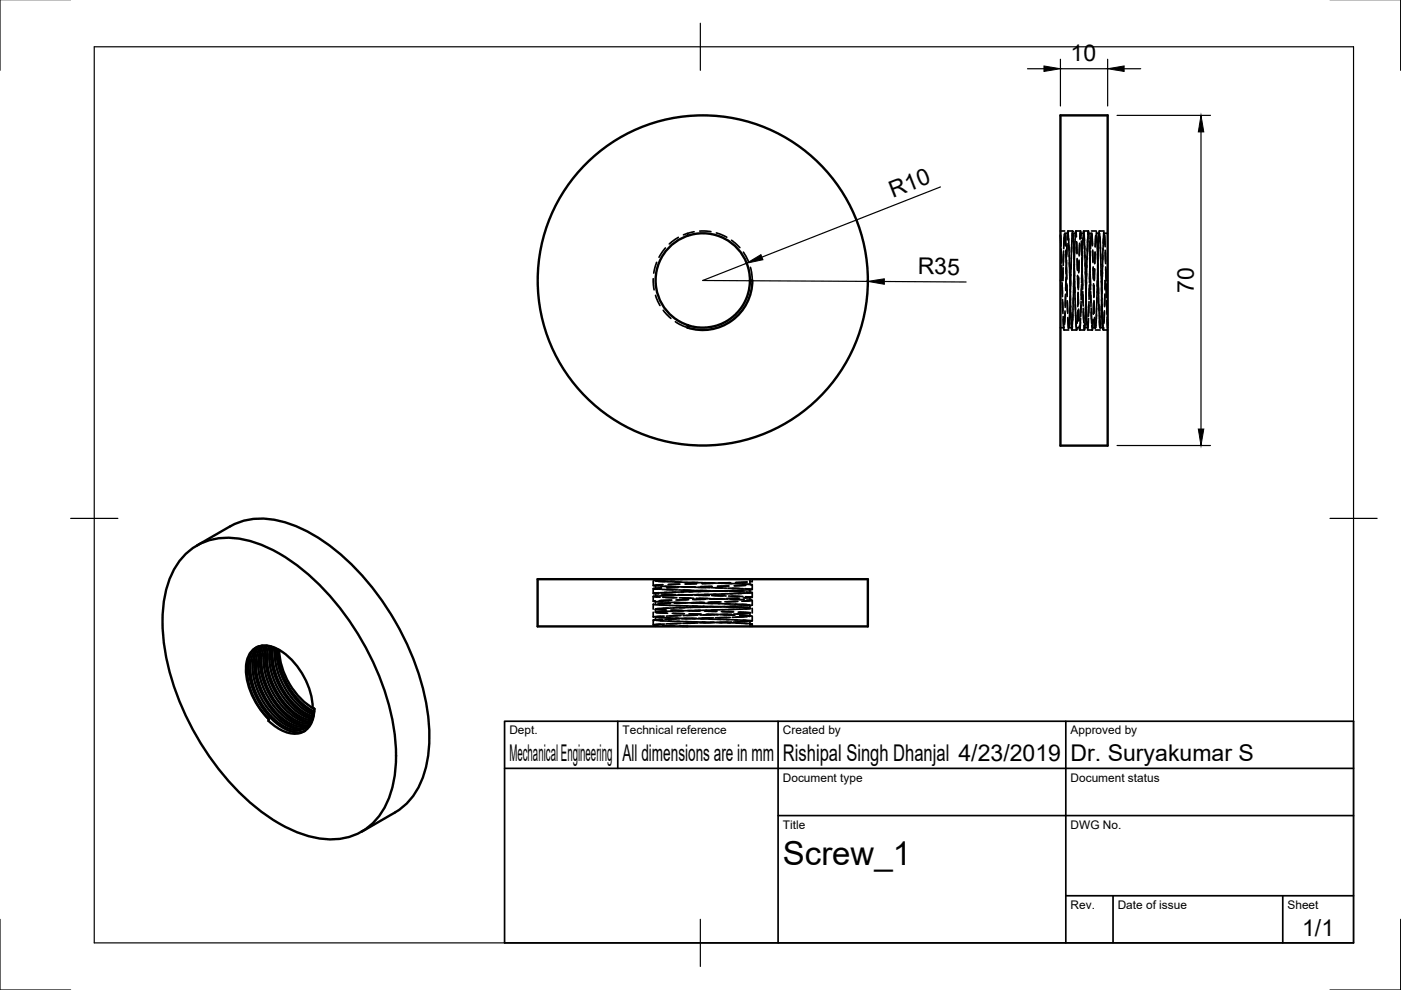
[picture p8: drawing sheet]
<svg xmlns="http://www.w3.org/2000/svg" width="297mm" height="210mm" viewBox="0 0 297 210" stroke-linecap="round" stroke-linejoin="round" font-family="sans-serif">
<!-- layer: Visible -->
<g fill="none" stroke="#000" stroke-width=".51">
<path d="M224.8 24.5h10v70h-10zM159 59.5h.5a10.5 10.5 0 0 1-13.7 10l.1-.5M159 59.5l-.2 2-1 2.6-1.2 1.9-1.7 1.6-2.1 1.1-1.9 .6-2.4 .2-2.6-.5M159 59.5a10 10 0 0 0-15.9-8.1 10 10 0 0 0 2.8 17.6M39.2 117.6a13 13 0 0 1 12.2-3.3 33.3 33.3 0 0 1 16.6 10 57.3 57.3 0 0 1 15.7 31.6 25.3 25.3 0 0 1-2.5 15.9 12.8 12.8 0 0 1-14.2 5.9 33.3 33.3 0 0 1-16.6-10 57.3 57.3 0 0 1-15.7-31.6 25.3 25.3 0 0 1 2.5-15.9zM41.7 115.7l7.1-4.1a15.2 15.2 0 0 1 13-.4 41.4 41.4 0 0 1 17.6 13.9 55.5 55.5 0 0 1 11.5 27.9 24.5 24.5 0 0 1-2.7 14.8 12.6 12.6 0 0 1-4.4 4.5l-7.1 4.1M53.3 138.5l-.4 1-.2 1.5 .3 2.9 .5 1.8 .7 1.8 1.5 2.6 2.3 2.7 2.4 1.7 .9 .4 1.4 .4h.9l1.1-.3M54.4 137.8l-.5 2.3 .1 2.4 .7 2.6 1.3 2.9 1.6 2.5 2 2 1.6 1.2 1.2 .5 1.2 .4M54.4 137.2l-1.1 1.1-.7 1.7-.2 1.7 .2 2.6 .5 2 1 2.3 1.5 2.4 1.4 1.5-.1 .4M54.8 137.1l-.9 1-.6 1.3-.2 1.6 .2 2.9 .5 1.8 1.1 2.5 .8 1.4 1.5 2 1.3 1.3 1.8 1.1 1.5 .7 1.5 .1 1.2-.3 1.1-.9 .7-1.4 .3-1.8a15.9 15.9 0 0 1-7.4-12.6M55 137l-.3 .4a9 9 0 0 0-.3 8.3l1.3 2.9 2 2.7 2.1 1.9 1.3 .8 1.2 .4a4 4 0 0 0 2.6-.2M55.5 136.9l-.8 1.2-.3 1.1-.1 2.5 .4 2.3 .4 1.5 1.3 2.7 2.2 2.9 2.3 2 1.4 .6 1 .3 1.2 .1 .7-.1"/>
<path d="M55.6 137.1l-.5 2 .1 2.9 .7 2.6 1.3 2.9 1.8 2.6 1.9 1.8 2 1.4 1.9 .6M55.7 136.9l-.4 .8-.5 1.5v2.4l.6 3.1 1.1 2.5 1.9 2.9 2.4 2.3 1.4 .9 1.3 .4 .8 .2 1.1-.1M56.2 136.9l-.5 1.2-.2 1.1v2.5l.3 1.5 .7 2 1.2 2.5 1.9 2.6 1.9 1.7 1.9 1.1 1.5 .3h.8M56.5 136.9l-.6 2.2 .1 2.6 .8 2.8 1.2 2.6 1.7 2.4 2.1 2.1 2.1 1.2 .8 .2 1.2 .2-1.8-.6-2.3-1.5-1.8-2-1.6-2.4-1.3-2.8-.6-2.3-.2-2.6 .3-2.1M57 137l-.4 2.1 .2 2.5 .6 2.3 1.4 3.1 1.6 2.1 2.1 2.1 2 1.1 1.6 .5M57.4 137l-.3 1.7 .2 2.7 .7 2.7 1.4 2.7 1.8 2.4 1.6 1.5 1.8 1.2 1.7 .5M57.6 137.1l-.2 2.3 .4 2.3 .7 2.1 1 2.2 1.7 2.5 1.5 1.5 1.8 1.5 1.8 .8M58 137.2l-.2 2.1 .3 2.4 .7 2 1.1 2.4 1.6 2.3 1.7 1.7 1.6 1.1 1.6 .7M58.4 137.4l-.1 1.8 .4 2.4 .8 2.4 .8 1.7 1.4 2.1 1.5 1.7 1.8 1.3 1.5 .7M58.6 137.5l.1 1.9 .4 2 .7 2.2 1 1.9 1.2 1.8 1.2 1.5 1.7 1.5 1.6 .9M59 137.7v1.6l.4 2.2 .9 2.4 .9 1.7 1 1.5 1.5 1.7 1.5 1.3 1.4 .8M114 122.8h70v10h-70z"/>
<path d="M66.3 150.1l.3 .2a4.8 4.8 0 0 1-3 5.1 7 7 0 0 1-5.9-1.9l-.8-.7M66.3 150.1a15.5 15.5 0 0 0-7.3-12.4 4.5 4.5 0 0 0-5.6 .2 7.9 7.9 0 0 0-.7 7.6 16.7 16.7 0 0 0 4.3 7"/>
<circle cx="149" cy="59.5" r="35"/>
</g>
<!-- layer: Hidden -->
<g fill="none" stroke="#000" stroke-width=".36">
<path d="M138.5 59.1l.2 2.4M139.2 55.6l-.6 2.3M141.1 52.6l-1.4 1.9M143.8 50.3l-1.9 1.4M145.8 49.5l.1 .5M147.2 49.1l-2.3 .7M148.4 49l2.3 .1M151.9 49.4l2.2 .9M155.1 50.9l1.8 1.6M157.6 53.5l1.1 2.1M159.1 56.7l.4 2.8M224.8 50l.1 1.6"/>
<path d="M224.8 49h.9M224.9 49.8l.1 2.4M225 52.8v2.4M225 53.4l.1 2.4M225.1 56.4v2.4M225.1 57l.1 2.3M225.2 59.9l.1 2.4M225.4 57.5l-.1 2h-.5M225.4 56.8l-.1 2.4M225.5 53.9l-.1 2.4M225.5 53.2l-.1 2.4M225.6 50.3l-.1 2.4"/>
<path d="M225.7 49.6l-.1 2.4M225.7 49.5h.7M225.8 49.5l.2 2.4M225.8 49.8l.2 2.3M226 53l.1 2.4M226 53.3l.1 2.4M226 59.2v2.4M226 58.8v2.4M226.1 56.6l.1 2.4M226.1 56.9l.1 2.4M226.1 55.6l-.1 2.4M226.1 55.2v2.4"/>
<path d="M226.2 52.1l-.1 2.4M226.3 51.7l-.1 2.3M226.3 50.5l.1-1 .2 1.3M226.4 49h1M226.5 49.4l-.1-.4-.1 1.9M226.6 50.6l.1 2.4M226.6 52l.1 2.4M226.7 54.2l.1 2.4M226.7 55.6l.1 2.4M226.8 57.8v2.3M226.8 59.2l.1 2.3M227 59.5l-.1 2.4"/>
<path d="M227 58.2v2.4M227.1 56l-.1 2.3M227.1 54.7v2.4M227.2 52.4l-.1 2.4M227.3 51.1l-.1 2.4M227.3 49.9l.1-.4 .2 1.9M227.4 49.5h.7M227.5 49.1l-.1-.1-.2 2.2M227.6 50.3v2.4M227.6 52.5l.1 2.4M227.7 59.6l-.1 2.3M227.7 53.9l.1 2.3"/>
<path d="M227.8 56.1v2.4M227.8 56l-.2 4.8M227.8 57.4v2.4M227.8 54.8l-.1 2.4M227.8 59.7l.1 2.4M227.9 52.4l-.1 2.4M228 50.1l.1-1.1 .1 1.2M228.1 49h1M228.2 50.1l-.1-.6-.3 4.2M228.2 51.2l.1 2.4M228.3 51.4v2.4M228.4 54.8l.1 2.4"/>
<path d="M228.4 55l.1 2.4M228.5 58.6v2.3M228.5 58.4v2.4M228.7 58.7l-.1 2.4M228.7 59l-.1 2.4M228.8 55.2l-.1 2.3M228.8 55.5l-.1 2.3M228.9 51.6l-.1 2.4M228.9 51.9l-.1 2.4M229.1 49.5h.7M229.2 49.9l-.1-.9-.2 1.4M229.2 50.6l-.1-1.1-.1 1.2"/>
<path d="M229.3 51.1v2.4M229.3 51.8l.1 2.4M229.4 54.7v2.3M229.4 55.4l.1 2.3M229.4 57.6l-.1 2.4M229.4 56.8l-.1 2.4M229.5 58.2v2.4M229.5 58.9l.1 2.4M229.5 54l-.1 2.4M229.5 53.2l-.1 2.4M229.6 50.5l-.1 2.3M229.7 49.3l.1-.3 .1 2"/>
<path d="M229.7 49.6l-.1 2.4M229.8 49h1M229.9 50.5l.1 2.4M230 52.2v2.4M230 54.1l.1 2.3M230.1 55.8v2.4M230.1 57.6l.1 2.4M230.2 59.4v2.3M230.3 59.8v2.4M230.4 57.9l-.1 2.4M230.4 56.2v2.4M230.5 54.3l-.1 2.4"/>
<path d="M230.5 52.7v2.3M230.6 50.8l-.1 2.4M230.7 49.6l.1-.6 .1 1.7M230.8 49.5h.6M230.8 49.8l-.1-.3-.1 2M230.9 51l.1 2.4M230.9 51.9l.1 2.4M231 54.6l.1 2.4M231.1 57.5l-.1 2.4M231.1 55.5v2.3M231.1 56.8l-.1 2.4M231.1 58.2l.1 2.4"/>
<path d="M231.2 59v2.4M231.2 53.9l-.1 2.4M231.2 53.2l-.1 2.4M231.3 50.4l-.1 2.4M231.3 49.7l-.1 2.3M231.4 49h1M231.5 49.7l.1 2.4M231.5 49.4l.1 2.4M231.7 53v2.4M231.7 53.3v2.4M231.8 56.6v2.4M231.8 56.9v2.3"/>
<path d="M232.1 57.1l-.1 2.4M232.1 57l-.1 2.4M232.2 53.5l-.1 2.4M232.2 53.4l-.1 2.4M232.3 50l-.1 2.4M232.3 49.8l-.1 2.4M232.4 49.5h.7M232.5 49.1l.1 2.4M232.5 50.3l.1 2.3M232.7 52.7v2.4M232.7 59.6l-.1 2.3M232.7 53.8v2.4"/>
<path d="M232.7 58.3l-.1 2.4M232.7 56.3l.1 2.4M232.8 56l-.1 2.4M232.8 57.4l.1 2.4M232.8 54.7l-.1 2.4M232.9 59.9v2.3M232.9 52.4l-.1 2.4M232.9 51.2l-.1 2.3M233 50l.1-.5 .2 1.8M233.1 49h1M233.1 49.1v-.1l-.2 2.2M233.2 50.3l.1 2.3"/>
<path d="M233.3 52.5l.1 2.4M233.4 53.8v2.4M233.4 56.1l.1 2.4M233.4 57.4l.1 2.4M233.5 59.7l.1 2.3M233.7 59.9l-.1 2.4M233.7 57.8v2.3M233.8 56.3l-.1 2.4M233.8 54.2l-.1 2.4M233.8 52.7v2.4M234 50.6l-.1 2.4M234 49.2l-.1 2.4"/>
<path d="M234.1 49.5h.7M234.1 49.5l.2 2.4M234.2 49.9l.1 2.4M234.3 53.1l.1 2.3M234.3 59.5v1.6M234.3 59.5v2M234.3 59.5h.5M234.4 53.5v2.4M234.4 56.6l.1 2.4M234.4 57.1l.1 2.4M139 62.6l.9 2.2M140.6 65.8l1.6 1.7"/>
<path d="M143.2 68.2l1.1 .6 1.5 .7M224.8 69.5h.8M225.2 60.5l.1 2.4M225.3 63.5l.1 2.4M225.3 64.1l.1 2.4M225.4 67.7l.2 2.2M225.4 67.1l.2 2.4M225.6 70h1M225.8 66.4l-.1 2.3M225.8 65.9l-.1 2.4M225.9 62.8l-.1 2.4M225.9 62.4l-.1 2.3"/>
<path d="M226.2 60.2l.1 2.4M226.2 60.5l.1 2.4M226.3 63.8l.1 2.3M226.3 64l.1 2.4M226.4 67.3l.1 2.4M226.4 67.6l.2 1.9 .1-.5M226.6 69.5h.6M226.8 66.7l-.1 2.4M226.8 65.4l-.1 2.4M226.9 61.3v2.4M226.9 63.1l-.1 2.4M226.9 62.7l.1 2.4"/>
<path d="M226.9 61.8v2.4M227 64.9l.1 2.4M227 66.3l.1 2.4M227.2 70h1.1M227.5 66.7l-.2 3.3-.2-1.5M227.5 65.6l-.1 2.3M227.6 63.2l-.1 2.3M227.6 62l-.1 2.4M227.9 61v2.4M227.9 63.3l.1 2.4M228 64.6v2.4M228 66.8l.2 2.4"/>
<path d="M228.1 68.1l.1 1.9 .1-.6M228.3 69.5h.6M228.5 66.2l-.1 2.4M228.5 65.9l-.1 2.4M228.6 62.6l-.1 2.4M228.6 62.1v2.4M228.6 62v2.3M228.6 62.3l-.1 2.4M228.7 65.7l.1 2.4M228.7 65.5l.1 2.4M228.9 70h1M229.1 68.3l-.2 1.7-.1-.7"/>
<path d="M229.1 67.5l-.2 2v-.4M229.2 64.7l-.1 2.4M229.2 63.9l-.1 2.4M229.3 61.2l-.1 2.4M229.3 60.3v2.4M229.6 61.8v2.4M229.6 62.5l.1 2.4M229.7 65.4v2.3M229.7 66.1l.1 2.3M229.9 69.5h.7M230.1 68.6l-.2 1.4-.1-1M230.1 66.9l-.1 2.4"/>
<path d="M230.2 65.1l-.1 2.4M230.2 61.2l.1 2.4M230.2 63.4v2.4M230.3 62.9v2.4M230.3 61.5l-.1 2.4M230.3 64.8l.1 2.4M230.4 66.5l.1 2.4M230.6 70h1M230.7 68.2l-.1 1.3-.1-1.2M230.8 67.5l-.2 2.4M230.9 64.7l-.1 2.3M230.9 63.9l-.1 2.4"/>
<path d="M231 61.1l-.1 2.4M231 60.4l-.1 2.4M231.2 61.7l.1 2.4M231.2 62.6l.1 2.4M231.3 65.3l.1 2.4M231.4 66.2l.1 2.4M231.6 69.5h.7M231.8 67.8l-.2 2.2-.1-.2M231.8 67.7l-.2 1.8-.1-.6M231.9 60.2v2.3M231.9 60.4v2.4M231.9 64.3l-.1 2.3"/>
<path d="M231.9 64.1l-.1 2.4M231.9 63.7l.1 2.4M232 60.7l-.1 2.4M232 64l.1 2.4M232 60.6l-.1 2.3M232.1 67.3l.1 2.4M232.1 67.6l.2 1.9v-.5M232.3 70h1M232.5 66.7l-.1 2.4M232.5 65.5l-.1 2.3M232.6 63.1l-.1 2.4M232.6 61.9l-.1 2.4"/>
<path d="M232.9 61v2.3M232.9 63.4l.1 2.4M233 64.6l.1 2.3M233 67l.2 2.4M233.1 68.1l.2 1.4 .1-1M233.3 69.5h.6M233.5 67l-.2 2.4M233.5 64.9l-.1 2.4M233.6 61v2.4M233.6 63.5l-.1 2.3M233.6 61.3v2.4M233.6 63.2l.1 2.4"/>
<path d="M233.6 64.6l.1 2.3M233.7 66.8l.1 2.4M233.8 68.1l.1 1.9 .1-.5M233.9 70h.9M234.1 66.2l-.1 2.4M234.2 65.9l-.1 2.4M234.3 62.6l-.1 2.4M234.3 62.3l-.1 2.4M234.5 60.2l.1 2.4M234.5 60.7l.1 2.3M234.6 64.2l.1 2.4M234.6 63.8l.1 2.3"/>
<path d="M234.7 67.3l.1 1.7M234.8 67.8v1.7M138.5 129.8v1l2.3-.2M138.5 123.1v1M138.5 124.8v1M138.5 126.5v1M138.5 128.1v1.1M138.5 131.5v1M138.6 128.1l-.1 .1 2.3 .1M138.9 127.4l-.4 .1 2 .1M138.9 129.2l2.4 .1M139 129.2v.6l2.3 .2"/>
<path d="M139 122.8v.3M139 124.1v.7M139 127.5v.6M139 130.8v.7M139 132.5v.3M139.2 129.9l2.3 .1M139.3 129.1l-.3 .1 2 .1M139.4 126.4l-.9 .1 1.5 .1M139.4 127.5l2.4 .2M139.5 123.1l-.5 .1 1.9 .1M139.5 123.3l2.4 .1M139.7 125.7l-1.2 .1 1.2 .1"/>
<path d="M139.7 130.9l2.4 .1M139.7 128.2l2.4 .1M139.8 131.4l-.8 .1 1.6 .1M140 131.6l2.4 .1M140 132.3l-1.5 .2 .8 .1M140 124.3l2.4 .1M140.1 130.7l-1.1 .1 1.3 .2M140.2 125.9l2.4 .1M140.2 124.6l-1.7 .2 .6 .1M140.3 124.7l-1.3 .1 1.1 .1M140.3 125h2.4M140.5 124l-2 .1 .4 .1"/>
<path d="M140.5 132.6l2.4 .1M140.5 126.6l2.4 .1M140.5 131.3l-2 .2h.3M140.6 124l-1.6 .1 .8 .1M140.7 132.6l2.4 .1M140.9 126l2.3 .1M140.9 132.3l-1.9 .2 .5 .1M141 124.3l2.3 .1M141 123l-2.4 .1M141 126.3l-2 .2h.3M141.1 126.7h2.4M141.3 125l2.3 .1"/>
<path d="M141.3 125.6l-2.3 .2v.7M141.4 129.6l-2.4 .1M141.5 131l2.3 .1M141.6 128.9l-2.3 .1M141.6 127.7l2.4 .1M141.8 131.7l2.3 .1M141.8 127.9l-2.4 .2M141.9 128.4h2.4M142 123.4h2.4M142.1 127.3l-2.4 .1M142.2 127.9l-2.4 .1M142.2 129.4h2.4"/>
<path d="M142.4 127.2l-2.3 .1M142.5 129.4h2.3M142.5 130l2.4 .1M142.7 130.1h2.4M142.9 128.9l-2.4 .1M143 127.7l2.4 .1-2.4 .1M143 126.2l-2.4 .1M143.1 122.9l-2.4 .1M143.1 123.4l2.4 .1M143.3 125.6h-2.4M143.3 131.1h2.3M143.3 128.4l2.4 .1"/>
<path d="M143.3 131.2l-2.3 .1M143.6 131.8h2.3M143.6 132.2l-2.4 .1M143.6 124.4l2.4 .1M143.6 130.5l-2.3 .1M143.8 126.1h2.3M143.8 124.5l-2.4 .1M143.8 124.5l-2.3 .1M143.9 125.1l2.4 .1M144.1 123.9h-2.4M144.1 126.8h2.4M144.1 132.8h1.7"/>
<path d="M144.1 131.2l-2.4 .1M144.1 123.9h-2.3M144.3 132.8h1.6M144.4 130.5l-2.4 .1M144.4 126.1l2.4 .1M144.4 132.2l-2.4 .1M144.5 124.4l2.4 .1M144.6 122.8l-2.4 .1M144.6 126.2l-2.4 .1M144.7 126.8h2.4M144.8 125.1l2.4 .1M144.9 125.5l-2.4 .1"/>
<path d="M144.9 129.5l-4.7 .2M145 131.1l2.4 .1M145.2 128.8l-2.4 .1M145.2 127.8l2.4 .1M145.3 131.8l2.4 .1M145.5 128.5h2.4M145.6 123.5h2.4M145.7 127.1l-2.4 .1M145.7 127.8l-2.4 .1M145.8 129.5h2.4M145.9 122.8h-1.6M146 127.1l-2.4 .1"/>
<path d="M146 129.5l2.4 .1M146.1 130.1l2.4 .1M146.3 130.2h2.4M146.5 128.8l-2.4 .1M146.5 126.1l-2.3 .1M146.7 123.5l2.4 .1M146.8 125.4l-2.4 .1M146.9 131.2h2.3M146.9 128.5l2.4 .1M146.9 131.1l-2.4 .1M147.1 131.8l2.4 .1M147.2 132.1l-2.4 .1"/>
<path d="M147.2 124.5l2.4 .1M147.2 130.4l-2.4 .1M147.3 126.2l2.4 .1M147.3 124.4l-2.3 .1M147.4 124.4l-2.4 .1M147.5 125.2h2.3M147.6 123.8h-2.4M147.6 126.8l2.4 .1M147.7 131.1l-2.4 .1M147.7 123.8h-2.4M148 130.4l-2.4 .1M148 126.2l2.4 .1"/>
<path d="M148 132.1l-2.4 .1M148.1 124.5l2.4 .1M148.2 126.1h-2.4M148.3 126.9h2.4M148.4 125.2l2.4 .1M148.5 125.4l-2.4 .1M148.5 129.4l-4.7 .1M148.6 131.2l2.4 .1M148.8 128.7l-2.4 .1M148.8 127.9h2.4M148.9 131.9h2.4M148.9 127.7l-2.3 .1 2.3 .1"/>
<path d="M149.1 128.6h2.4M149.2 123.6h2.4M149.3 127.1h-2.4M149.3 127.7l-2.4 .1M149.4 129.6h2.3M149.6 127l-2.4 .1M149.6 129.6h2.4M149.7 130.3h2.4M149.9 130.3h2.4M150 128.7l-2.4 .1M150.1 126l-2.4 .1M150.1 127.9l2.4 .1"/>
<path d="M150.2 123.6h2.4M150.4 125.4h-2.4M150.4 131.3h2.4M150.5 128.6l2.3 .1M150.5 131l-2.4 .1M150.7 131.9l2.4 .1M150.7 132l-2.3 .1M150.7 124.6l2.4 .1M150.8 130.3l-2.4 .1M150.9 126.3h2.4M150.9 124.3l-2.4 .1M151 124.3l-2.4 .1"/>
<path d="M151 125.3h2.4M151.2 123.7h-2.4M151.2 127h2.4M151.3 131l-2.4 .1M151.3 123.7h-2.4M151.5 130.3l-2.3 .1M151.6 126.3l2.3 .1M151.6 132l-2.4 .1M151.7 124.6l2.4 .1M151.7 126h-2.3M151.8 127h2.4M152 125.3l2.3 .1"/>
<path d="M152.1 125.3l-2.4 .1M152.1 129.3l-4.8 .1M152.2 131.3l2.3 .1M152.4 128.6l-2.4 .1M152.4 128l2.3 .1M152.5 132l2.4 .1M152.5 127.6l-2.4 .1M152.7 128.6l2.3 .1M152.8 123.6l2.3 .1M152.8 127h-2.3M152.9 127.6l-2.4 .1M153 129.7h2.3"/>
<path d="M153.2 127h-2.4M153.2 129.7h2.4M153.2 130.3l2.4 .1M153.5 130.3l2.3 .1M153.6 128.6l-2.4 .1M153.7 128l2.4 .1M153.7 125.9l-2.4 .1M153.8 123.7l2.4 .1M154 125.3h-2.4M154 131.4h2.4M154 128.7l2.4 .1M154.1 130.9l-2.4 .1"/>
<path d="M154.3 132l2.4 .1M154.3 131.9l-2.4 .1M154.3 124.7l2.4 .1M154.3 130.3h-2.3M154.5 126.4l2.3 .1M154.5 124.2l-2.4 .1M154.5 124.2l-2.3 .1M154.6 125.4h2.4M154.8 123.6h-2.4M154.8 127.1h2.4M154.8 130.9l-2.4 .1M154.9 123.6h-2.4"/>
<path d="M155.1 130.2l-2.4 .1M155.1 131.9l-2.3 .1M155.2 126.4l2.3 .1M155.3 124.7l2.3 .1M155.3 125.9l-2.3 .1M155.4 127.1l2.4 .1M155.6 125.4l2.3 .1M155.6 125.2l-2.4 .1M155.6 129.2l-4.7 .1M155.7 131.4l2.4 .1M155.9 128.5l-2.4 .1M155.9 128.1l2.4 .1"/>
<path d="M156 132.1l2.4 .1M156.1 127.5l-2.4 .1M156.2 128.7l2.4 .2M156.3 123.8l2.4 .1M156.4 126.8l-2.4 .1M156.4 127.5l-2.3 .1M156.5 129.8l2.4 .1M156.7 126.8l-2.4 .1M156.8 129.8l2.3 .1M156.8 130.5l2.2 .1-.2 .1M157 130.5l2.4 .1M157.2 128.5l-2.4 .1"/>
<path d="M157.2 125.8l-2.3 .1M157.3 128.2l1.7 .1-.7 .1M157.4 123.8l2.1 .2h-.3M157.5 125.1l-2.3 .1M157.6 131.5l1.9 .1-.4 .1M157.6 128.8l1.4 .2-1 .1M157.6 130.8l-2.3 .1M157.8 132.2l1.7 .1M157.9 131.8l-2.4 .1M157.9 124.8l1.6 .2-.8 .1M157.9 130.1l-2.3 .1M158 126.5l1 .2-1.4 .1"/>
<path d="M158.1 124.1l-2.4 .1M158.2 125.5l1.3 .1-1 .2M158.3 123.4l-2.3 .1M158.3 127.2l.7 .1-1.7 .2M158.4 123.4l-2.4 .1M158.4 130.8l-2.4 .1M158.7 130.1l-2.4 .1M158.7 126.5l.8 .2-1.6 .1M158.7 131.7l-2.4 .1M158.8 124.9l.2 .1-2.2 .2M158.9 125.7l-2.4 .1M159 127.2l.5 .1-1.9 .2"/>
<path d="M159 132.8v-.5h.5v.5M159 122.8v1.2M159 125v.6M159 126.6v.7M159 128.3v.7M159 130v.6M159 131.6v.7M159.2 129l-4.7 .2M159.5 127.3v1l-2.4 .2M159.5 122.8v.5h-.5M159.5 124v1M159.5 125.6v1"/>
<path d="M159.5 129v1M159.5 130.6v1"/>
</g>
<!-- layer: Border -->
<path d="M0 -.1v15M297 -.1v15M20 9.9h267v190h-267zM148.5 4.9v10M15 109.9h10M282 109.9h10M0 194.9v15h15M148.5 194.9v10M297 194.9v15h-15" fill="none" stroke="#000" stroke-width=".25"/>
<!-- layer: TitleBlock -->
<path d="M107 152.9h180v47h-180zM131 152.9v10M165 152.9v47M226 152.9v47M107 162.9h180M165 172.9h122M226 189.9h61M236 189.9v10M272 189.9v10" fill="none" stroke="#000" stroke-width=".36"/>
<!-- layer: Dimensions -->
<path d="M217.8 14.6h3.5M224.8 12.6v9.9M224.8 14.6h10M234.8 12.6v9.9M238.3 14.6h3.6M199.4 39.6l-37.9 14.9M236.8 24.5h19.8M254.6 28v63M158.3 55.8l-9.3 3.7 35 .2M187.5 59.7l17.3 .1M236.8 94.5h19.8" fill="none" stroke="#000" stroke-width=".25"/>
<path d="M221.3 14l3.5 .6-3.5 .5zM234.8 14.6l3.5-.6v1.1zM254.6 24.5l.6 3.5h-1.1zM158.3 55.8l3-1.8 .5 1.1zM184 59.7l3.5-.6v1.2zM254.1 91h1.1l-.6 3.5z" fill="#000" stroke="#000" stroke-width=".21"/>
<text font-size="7" x="166" y="183.4">Screw_1</text>
<g font-size="4.9">
<text x="227" y="13">10</text>
<text x="189.3" y="41.9" transform="rotate(-21 189.3 41.9)">R10</text>
<text x="194.6" y="58.2">R35</text>
<text x="253.1" y="62.2" transform="rotate(-90 253.1 62.2)">70</text>
<text x="108" y="161.4">Mechanical Engineering</text>
<text x="132" y="161.4">All dimensions are in mm</text>
<text x="166" y="161.4">Rishipal Singh Dhanjal 4/23/2019</text>
<text x="227" y="161.4">Dr. Suryakumar S</text>
<text x="276.1" y="198.6">1/1</text>
</g>
<g font-size="2.5">
<text x="108" y="155.7">Dept.</text>
<text x="132" y="155.7">Technical reference</text>
<text x="166" y="155.7">Created by</text>
<text x="227" y="155.7">Approved by</text>
<text x="166" y="165.7">Document type</text>
<text x="227" y="165.7">Document status</text>
<text x="166" y="175.7">Title</text>
<text x="227" y="175.7">DWG No.</text>
<text x="227" y="192.7">Rev.</text>
<text x="237" y="192.7">Date of issue</text>
<text x="273" y="192.7">Sheet</text>
</g>
</svg>
